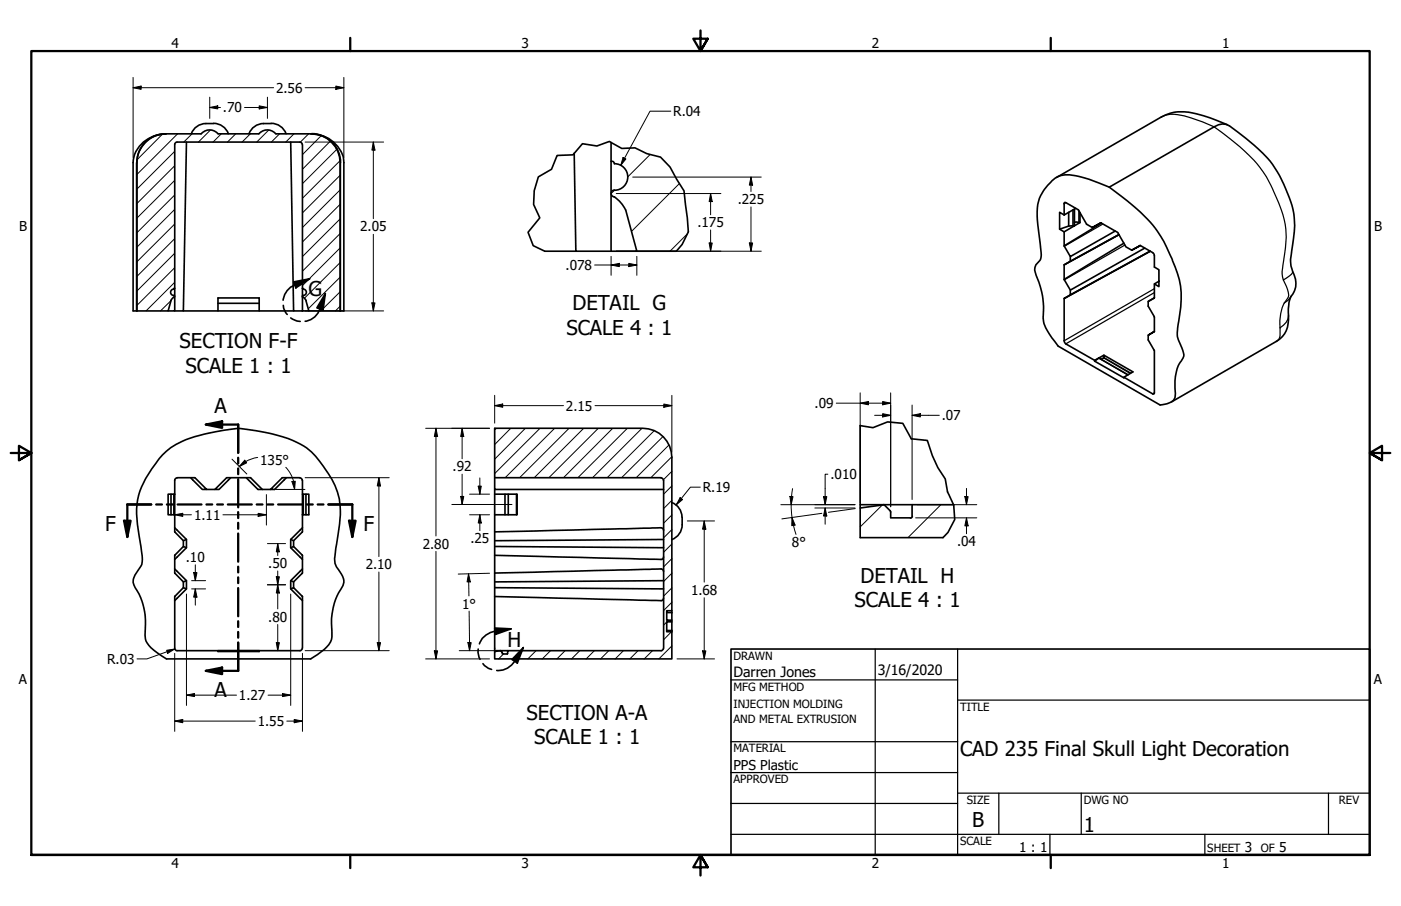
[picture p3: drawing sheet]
<svg xmlns="http://www.w3.org/2000/svg" width="432mm" height="279mm" viewBox="0 0 432 279" stroke-linecap="round" stroke-linejoin="round" font-family="sans-serif">
<!-- layer: Hatch (ANSI) -->
<g fill="none" stroke="#000" stroke-width=".31">
<path d="M50.1 41.3l-7.8 7.9M53.8 55.6l-11.6 11.6M53.8 51.1l-11.6 11.6M53.8 46.7l-11.6 11.6M54.7 41.3l-12.5 12.5M59.2 41.3l-2.6 2.5M64.8 40.1l-3.6 3.7M68.2 41.3l-2.5 2.5M72.6 41.3l-2.5 2.5M77.2 41.3l-2.6 2.5M82.8 40.1l-3.7 3.7M86.2 41.3l-2.6 2.5"/>
<path d="M90.6 41.3l-2.5 2.5M95.1 41.3l-2.5 2.5M99 41.8l-5.8 5.9M101.8 43.6l-8.6 8.6M103.8 46.1l-10.6 10.5M104.8 49.6l-11.6 11.6M104.8 58.5l-11.6 11.7M104.8 54l-11.6 11.7M189.4 58.7l-1 .9M200.4 47.6l-7 7M209.4 56.6l-14.8 14.8M53.8 78.1l-11.6 11.6"/>
<path d="M53.8 73.6l-11.6 11.6M53.8 69.1l-11.6 11.6M53.8 64.6l-11.6 11.6M53.8 60.1l-11.6 11.7M104.8 76.5l-11.6 11.6M104.8 72l-11.6 11.6M104.8 67.5l-11.6 11.6M104.8 63l-11.6 11.6M211.8 72.1l-5.3 5.4M52.8 92.6l-3.3 3.3M53.8 87.1l-8.8 8.8M53.8 82.5l-11.6 11.7"/>
<path d="M104.8 94.4l-1.4 1.5M104.8 90l-5.9 5.9M104.8 85.5l-9.8 9.7M104.8 81l-11 11M153 132.1l-.5 .5M157.4 132.1l-4.9 5M161.9 132.1l-9.4 9.5M166.4 132.1l-13.9 13.9M170.9 132.1l-15.2 15.2M175.4 132.1l-15.3 15.2M179.9 132.1l-15.2 15.2M184.4 132.1l-15.2 15.2"/>
<path d="M188.8 132.1l-15.1 15.2M193.4 132.1l-15.3 15.2M197.9 132.1l-15.3 15.2M201.6 132.8l-14.5 14.5M204.3 134.6l-12.7 12.7M206.2 137.2l-10.1 10.1M207.1 158.8l-2.6 2.6M207.1 154.3l-2.6 2.5M207.1 149.9l-2.6 2.5M207.1 145.4l-2.6 2.6M207.1 140.8l-6.5 6.5M272 155.7l-6.9 6.8"/>
<path d="M290 155.6l-10.2 10.2M207.1 176.8l-2.6 2.5M207.1 172.3l-2.6 2.5M207.1 167.8l-2.6 2.5M207.1 163.3l-2.6 2.6M205.5 191.8l-1 1M206.1 191.3l-.6 .5M206.9 194.8l-2.4 2.5M207.1 199.2l-4 4M207.1 185.7l-2.6 2.6M207.1 181.3l-2.6 2.5M155.2 201.7l-1.5 1.5"/>
<path d="M160.7 200.7l-2.5 2.5M165.2 200.7l-2.5 2.5M169.7 200.7l-2.6 2.5M174.2 200.7l-2.6 2.5M178.7 200.7l-2.6 2.5M183.2 200.7l-2.5 2.5M187.6 200.7l-2.5 2.5M192.2 200.7l-2.6 2.5M196.7 200.7l-2.6 2.5M201.1 200.7l-2.5 2.5"/>
</g>
<!-- layer: Visible (ANSI) -->
<g fill="none" stroke="#000" stroke-width=".51">
<path d="M63.4 38.1a6 6 0 0 1 6.3 1.8l.7 1.3M63.5 38.1a4.8 4.8 0 0 0-4.5 3.2M378.3 38.5l-3.6-1.5a26 26 0 0 0-12.8-2.4l-4 1.5-32.3 18.6M42.1 50.2v45.7M50.9 41.3a9.7 9.7 0 0 0-9.9 8.9v45.7h1.2M50.9 41.3h.3M51 41.3a8.9 8.9 0 0 0-8.8 8.8M51.2 41.3h10.8a3.5 3.5 0 0 1 5.2 0h12.6a3.5 3.5 0 0 1 5.2 0h10.8M51.2 41.3a8.9 8.9 0 0 0-9 8.9v45.7M53.8 44.6v51.3h-2M54.6 43.8l-.5 .2-.3 .5M54.6 43.8h37.8l.5 .2 .3 .5"/>
<path d="M57.5 43.8l-1 52.1h-2.7M88.2 41.2a4.9 4.9 0 0 0-4.6-3.2 6.6 6.6 0 0 0-5.7 1.4l-1.2 1.9M89.6 43.8l.9 52.1h2.7M93.2 44.6v51.3h2M95.8 41.3a9 9 0 0 1 9 8.9v45.7M95.8 41.3a10 10 0 0 1 10.1 8l.1 46.6h-1.2M96 41.2a8.9 8.9 0 0 1 9 8.9M104.9 50.2v45.7M177 47.3l.5 30.2h10.8M188.3 43.9v33.6h8l-3.5-12.7M188.4 49.7l.6 .2 .4 .6M189.4 50.5a4.1 4.1 0 0 1 4.1 4.2 4.1 4.1 0 0 1-4.4 4 1.05 1.05 0 0 0-.7 1.1 1.05 1.05 0 0 0 1 .9"/>
<path d="M324.2 55.8a7.1 7.1 0 0 1 7.1-1.6 47.2 47.2 0 0 1 10.6 3.5 68.6 68.6 0 0 1 14.1 12.7 53.1 53.1 0 0 1 7.9 17.8 41.4 41.4 0 0 1-.9 12.9l-.2 1.6a12.5 12.5 0 0 0 1.8 5.4 3.8 3.8 0 0 1-1.2 4.2 19.6 19.6 0 0 0-1.2 9.8 3.7 3.7 0 0 1-3.8 2.7l-.8 .1-31.5-18.2a20.2 20.2 0 0 1-4.5-7.6l-.1-1.1a26.7 26.7 0 0 0-2.4-14 3.3 3.3 0 0 1 1.4-3.7l.4-1v-1.6a72.8 72.8 0 0 1-1.2-13.6 13.4 13.4 0 0 1 4.5-8.3zM341.9 57.7l32.3-18.6a4.2 4.2 0 0 1 4.7-.3 59.4 59.4 0 0 1 13.3 11.9 41.2 41.2 0 0 1 6.7 16.6 56.6 56.6 0 0 1-1 11.8 8.8 8.8 0 0 0 1 5.8 6.6 6.6 0 0 1-1.1 6.8 17.2 17.2 0 0 0-.7 6.9 7.4 7.4 0 0 1-3.7 6.7l-32.3 18.7M167.9 77.5h9.6M189.3 60.7a10.1 10.1 0 0 1 3.5 4.1M196.3 77.5h12.2M328 66.3v-3.5l.2-.4 4.2 2.3 2.5 4.5 1.8 1M328 71.5v4.3M329.4 69.7l-2.8 1M329.4 65.5v4.2M329.9 79.1v1.5M330.7 64.7v5M331.2 68.6h1.7"/>
<path d="M331.2 64.5v5.1l-1.8 .1M331.5 64.3l-3.5 2M332.5 65v3.6M332.9 65.5v3.1l-4.9 2.9-1.4-.8v-5.2l1.4 .8M339.3 68.7l-2.6 1.5 2.6-1.5 5.2 3 2.5 4.4 1.8 1.1M339.5 68.8l-11.5 7 1.9 3.3 13.8-7.9M346.4 75l-18.4 11.2 1.9 3.3 22.9-13M351.5 75.8l-2.7 1.4 2.6-1.5 4.1 2.5 .3 .7v3.5l1.4 .8v5.2l-1.4-.8 1.4-.9M354.5 77.5l-24.6 13.4M354.5 77.5l-26.5 14.6 1.9-1.2v-1.4M52.7 92.7l-.9 3.2h-9.6M53.8 88.9l-.2 .1a1.13 1.13 0 0 0-1 1.3 1.13 1.13 0 0 0 1.2 1v.3l-1.2 1.1"/>
<path d="M56.5 95.9h10.7v-4h12.7v4h10.6M67.2 95.9h12.7M67.2 93.5h12.7M67.2 91.9l.1 .1M79.9 91.9l-.1 .1M93.2 88.9h.1a1.63 1.63 0 0 1 1 1.6l-1.1 .9 1.2 1.3M94.3 92.7l.9 3.2h9.6M328 81.7l16.9-9.3zM328 92.1v13.3l.5 .6 8.9 5.1M328 81.7v4.5M355.8 91.9l-1.9 1.1v1.4l1.9 3.4v4.4l-1.9 1.2 1.9-1.2M355.8 91.8l-1.9 1.2"/>
<path d="M355.8 87.6v4.3M337.4 111.1v.3M340.2 110.4v-.9l9 5.2-2.8 1.6v.2l-9-5.1 1.3-1 9 5.2M340.2 109.5l-2.8 1.6M353.9 103.4v1.4l1.9 3.3-.1 13.3-.4 .1-8.9-5.2M265.1 131.3v24.3M50.1 140.3a27.2 27.2 0 0 1 14.7-6.8l8.7-1.4a50.6 50.6 0 0 1 20.1 5.4 30.1 30.1 0 0 1 7.6 8.5 20.6 20.6 0 0 1 3.4 15.7l-1.3 9.7a5.2 5.2 0 0 0 1.1 4.4 4.6 4.6 0 0 1 1.3 4.7 20 20 0 0 0-3.4 14.2 5.8 5.8 0 0 1-2.9 6l-3.6 2.5h-44.5l-3.9-2.7-1.5-1.4a5 5 0 0 1-1.1-4.8 21.2 21.2 0 0 0-3.5-13.9 4.2 4.2 0 0 1 1.2-4.5 6 6 0 0 0 1.1-5.8l-1.2-8.4a21.6 21.6 0 0 1 4.3-17zM52.7 152.4v6.4M53.6 152.4v6.4M53.8 152.4h-2v6.4h2M54.6 147.4l-.5 .2-.3 .5v15.9l2.7 2.8 1-.4-3.7-3.6M54.6 147.3h5.5l3.6 3.6h-1.3l-3.6-3.6"/>
<path d="M63.7 150.9h2.5M71.1 147.3l-3.6 3.6h-1.3l3.6-3.6h7.4l3.6 3.6h2.6M75.9 147.3l3.6 3.6h1.3M88.3 147.3l-3.7 3.6h-1.2l3.6-3.6h5.5M92.4 147.4l.5 .2 .3 .5M93.2 158.8v5.2l-2.7 2.8v1.7M93.2 152.4h2v6.4h-2zM93.2 148.1v4.3M93.5 152.4v6.4M94.3 152.4v6.4M152.5 152.4h6.9v6.4h-6.9zM152.5 147.3v3.6h52"/>
<path d="M152.5 150.9v1.5M152.5 158.8v5.2M155.6 152.4v6.4M156.7 152.4v6.4M159.2 152.4v6.4M203.7 147.4l.6 .2 .2 .5v51.8M203.8 147.3h-51.3v-15.2h45.7a9 9 0 0 1 8.9 8.9v47.3h-1.6v3h1.6v.5h-1.6v3h1.6M207 155a4.8 4.8 0 0 1 3.2 4.5M210.2 159.5v2.4M272.2 155.7l-7.1 1v9.1h25.5M272.2 155.6l.4 .1 1.9 2v2l6.1 .1 .6-.6M281.1 155.6h-16v1.1"/>
<path d="M293.9 155.6h-12.8v3.6M56.5 179.5v1.7l-2.7 2.8v15.9M56.5 166.8v1.7M57.5 179.1v2.5l-3.7 3.6M57.5 166.4v2.5l-3.7 3.6M57.5 168.9l-1-.4-2.7 2.8v5.4l2.7 2.8 1-.4-3.7-3.6M89.6 179.1v2.5M89.6 166.4l.9 .4M90.5 179.5v1.7M93.2 172.5l-3.6-3.6 .9-.4 2.7 2.8v5.4l-2.7 2.8-.9-.4 3.6-3.6M93.2 162.8l-3.6 3.6v2.5M152.5 171.3l51.3 1.2h.4l.3-.7"/>
<path d="M152.5 176.7v7.3M152.5 164v7.3M152.5 171.3v5.4M152.5 168.5l52 .4M204.5 176.2l-.3-.6-.4-.1-51.3 1.2M204.5 163.5l-.3-.6-.4-.1-51.3 1.2M204.5 179.1l-52 .4M204.5 166.4l-52 .4M210.2 161.8a4.9 4.9 0 0 1-3.1 4.6M53.8 199.9l.3 .5 .5 .3M56.5 181.2l1 .4M93.2 199.9l-.3 .5-.5 .3h-37.8"/>
<path d="M93.2 185.2l-3.6-3.6 .9-.4 2.7 2.8v15.9M152.5 184l51.3 1.2h.4l.3-.7M152.5 184v16.7M152.5 181.2l52 .4M204.5 199.9l-.2 .5-.6 .3M205.5 188.9h1.6M205.5 194.4h1.6M207.1 194.8v8.4h-54.6v-2.3l1.9-.2M207.1 188.3v3M207.1 191.8v3M67.2 200.7h12.7v.2h-12.7zM154.4 200.7l.3 .4"/>
<path d="M154.8 201.2v.5l1.6-.1M156.5 200.7h-4v.2M203.8 200.7h-47.3v.8"/>
</g>
<!-- layer: Visible Narrow (ANSI) -->
<g fill="none" stroke="#000" stroke-width=".38">
<path d="M357.9 36.1a9 9 0 0 1 7.2-.3l5.5 1.8 3.6 1.5a60.6 60.6 0 0 1 15.1 13.9 56.1 56.1 0 0 1 6.8 16.2 48.8 48.8 0 0 1-.9 14.5l.3 2.7a5.2 5.2 0 0 0 2.9-2.7M328.5 62.5l-.5 .3M339.9 69.1l-11.9 6.8M344.9 72.4l-16.9 9.3M346.7 75.6l-18.7 10.7M354.5 77.5l-26.5 14.5M355.8 91.9h-.1M355.8 90.2l-27.3 15.8M355.8 89l-27.8 16.1M395.5 86.4a9.8 9.8 0 0 1 1.6 5l-1.3 2.1M397.1 97.4a4.7 4.7 0 0 1-2.6 3.7M397.9 91.4l-.9 1.2a5.2 5.2 0 0 0-2.3 4.2l-.2 2v2.3"/>
<path d="M338.6 110.4l9 5.2M339.3 110.7l.9-.5 8.4 4.9M339.5 110.9l.7-.5 8.2 4.8M355.8 102.2l-.1 .1M394.5 101.1v1.2a2.59 2.59 0 0 1-1.1 3M355.8 121.2l-.5 .3"/>
</g>
<!-- layer: Break Line (ANSI) -->
<path d="M167.9 77.5l-3.6-1.7-1.5-4.2 3.6-4.4-1.9-4.1 .2-4.3 1.2-4.3 4.1-2.3 1.7-4.3 4.9-.1 2.9-3.5 4.5 .7 3.8-1.4 3.8 2.2 4.1-.2 3.6 1.8 4.3 1.1 2.9 3 4.3 7.4 1 8.3 .4 4.3-2 3.9-1.7 2.1M265.1 131.3l3.9 .6 4.6-1.8 4.7 .5 2.6 4.7 4.9 .5 1.5 4.7 1.8 3.7 2.2 3.5a21.2 21.2 0 0 0 2.6 8.1l.4 4.4-2.1 4-1.6 1.6" fill="none" stroke="#000" stroke-width=".51"/>
<!-- layer: Section Line (ANSI) -->
<g fill="none" stroke="#000" stroke-width=".7">
<path d="M63.4 130.9l5.1-1v2.1zM63.4 130.9h10v8.7M46.6 155.6h-7.4v10M48.1 155.6h1.8M51.4 155.6h1.8M54.7 155.6h7.4M63.6 155.6h1.8M66.9 155.6h1.8M70.2 155.6h7.4M73.4 141.2v1.7M73.4 144.5v1.7M73.4 147.8v8.7"/>
<path d="M73.4 157.9v1.9M79.1 155.6h1.8M82.4 155.6h1.8M85.7 155.6h7.4M94.6 155.6h1.8M97.9 155.6h1.8M101.2 155.6h7.4v10M38.2 160.6h2.1l-1.1 5zM73.4 161.2v1.9M73.4 164.5v8.7M73.4 174.8v1.7M73.4 178.1v1.7"/>
<path d="M107.6 160.6h2l-1 5zM73.4 181.4v8.7M73.4 191.6v1.8M73.4 194.9v1.8M73.4 198.2v8.7h-10M63.4 206.9l5.1-1v2z"/>
</g>
<g fill="#000">
<path d="M63.4 130.9l5.1-1v2.1z" fill-rule="evenodd"/>
<path d="M38.2 160.6h2.1l-1.1 5z" fill-rule="evenodd"/>
<path d="M107.6 160.6h2l-1 5z" fill-rule="evenodd"/>
<path d="M63.4 206.9l5.1-1v2z" fill-rule="evenodd"/>
</g>
<!-- layer: Detail Boundary (ANSI) -->
<path d="M87.3 94.2l.1 .9 1.1 1.9M89.6 98l1.9 1 1 .1M90.5 86.9l4.9-.9-4.2 2.8zM95.4 86l-4.5 1.9a5.8 5.8 0 0 0-3.7 4.7M100.3 90.6l-.7 5-1.9-.7zM100.3 90.6l-1.7 4.7a5.5 5.5 0 0 1-4.6 3.8M152.5 193.7l5 .2-4.8 1.7zM157.5 193.9l-4.9 .7a6.2 6.2 0 0 0-4.8 4M161.3 199.7l-1.9 4.8-1.6-1.1zM161.3 199.7l-2.7 4.3a5.9 5.9 0 0 1-5.5 2.8M147.4 200.2l-.1 1 .7 2.1M148.8 204.7l1.8 1.4 .9 .3" fill="none" stroke="#000" stroke-width=".51"/>
<g fill="#000">
<path d="M90.5 86.9l4.9-.9-4.2 2.8z" fill-rule="evenodd"/>
<path d="M100.3 90.6l-.7 5-1.9-.7z" fill-rule="evenodd"/>
<path d="M152.5 193.7l5 .2-4.8 1.7z" fill-rule="evenodd"/>
<path d="M161.3 199.7l-1.9 4.8-1.6-1.1z" fill-rule="evenodd"/>
</g>
<!-- layer: Border (ANSI) -->
<path d="M107.9 11.7v4M215.9 9.4v6.3l-2.2-3.8h4.4l-2.2 3.8 2.2-3.8M323.8 11.7v4M3.3 139.7h6.4l-3.9-2.2v4.4l3.9-2.2-3.9 2.2M428.5 139.7h-6.4l3.9-2.2v4.4l-3.9-2.2 3.9 2.2M9.7 263.7v-248h412.4v248h-412.4h412.4M107.9 263.7v4M218.1 267.5l-2.2-3.8 2.2 3.8h-4.4l2.2-3.8v6.3M323.8 263.7v4" fill="none" stroke="#000" stroke-width=".7"/>
<!-- layer: Title (ANSI) -->
<g fill="none" stroke="#000" stroke-width=".38">
<path d="M225.3 209.7h69.8M269.7 200.2v63.5M295.1 215.9h127M295.1 200.2v63.5M225.3 228.7h69.8M225.3 238.3h69.8M225.3 257.3h196.8M225.3 247.8h69.8M295.1 244.6h127M307.8 244.6v12.7M323.6 257.3v6.4M333.2 244.6v12.7"/>
<path d="M371.3 257.3v6.4M409.4 244.6v12.7"/>
</g>
<path d="M225.3 200.2h196.8v63.5h-196.8z" fill="none" stroke="#000" stroke-width=".51"/>
<!-- layer: Dimension (ANSI) -->
<g fill="none" stroke="#000" stroke-width=".31">
<path d="M41 27.1l2.5-.6v1.1zM41 27.1h43.3M41 23.9v24.7M64.6 33.1l2.5-.5v1zM64.6 33.1h3.3M64.6 30v6.5M75.4 33.1h7M79.9 32.6l2.5 .5-2.5 .5zM82.4 30v6.5M94 27.1h12M103.5 26.5l2.5 .6-2.5 .5zM106 23.9v24.7"/>
<path d="M206.8 34.3h-6.5l-9 16.7M94 43.8h24.2M115.1 43.8l.5 2.5h-1zM115.1 43.8v23.6M189.9 59.7h32.3M192 48.6l.9 .4-1.6 2zM195 54.6h39.6M219 59.7l.5 2.5h-.9zM219 59.7v6.5M231.5 54.6l.5 2.5h-1.1zM231.5 54.6v4.5M115.1 72.3v23.6"/>
<path d="M188.3 79.1v5.8M189.9 77.5h44.7M196.3 79.1v5.8M218.6 74.9h.9l-.5 2.6zM219 70.9v6.6M230.9 74.9h1.1l-.5 2.6zM231.5 63.8v13.7M94 95.9h24.2M114.6 93.4h1l-.5 2.5zM183.3 81.7h13M188.3 81.7l2.6-.5v1zM193.8 81.2l2.5 .5-2.5 .5z"/>
<path d="M131.2 132.1h19.7M134.4 132.1l.5 2.5h-1zM134.4 132.1v33.2M142.4 132.1l.5 2.5h-.9zM142.4 132.1v9.4M152.5 125.1l2.4-.5v1zM152.5 125.1h21.2M152.5 121.9v8.6M183.4 125.1h23.7M204.6 124.6l2.5 .5-2.5 .5zM207.1 121.9v17.5M257.7 124.3h16.8"/>
<path d="M265.1 124.3l2.6-.5v1zM265.1 121.2v33.9M269.6 128.1h4.9M272 123.8l2.5 .5-2.5 .5zM272 127.6l2.5 .5-2.5 .5zM274.5 121.2v35.1M281.1 128.1l2.6-.5v1zM281.1 128.1h8.4M281.1 124.9v29.2M53.8 158.8l2.5-.5v1zM53.8 158.8h5.2M68.7 158.8h13.4"/>
<path d="M71.5 141.6l4.6 4.6M75.4 141.9l.6 .8-2.3 1.2zM75.7 142.4l-2 1.5M79.4 141.1l-1.9 .4-1.8 .9M79.6 158.3l2.5 .5-2.5 .5zM82.1 152.5v9.4M85 150.9h9M88.1 144.1l1.6 2.4a10 10 0 0 1 1.1 4.4M90 148.5l1-.1-.2 2.5zM94 147.3h26M116.8 147.3l.5 2.6h-1zM116.8 147.3v24.3"/>
<path d="M139.3 155.6h18.5M142 153.1h.9l-.5 2.5zM142.4 146.2v9.4M144.7 158.8h6.2M144.7 152.4h6.2M147.4 149.9h.9l-.4 2.5zM147.9 158.8l.4 2.5h-.9zM147.9 147.4v5M147.9 158.8v4.8M209.6 153.5l.8 .6-2 1.6zM215.8 150.2h-3l-4.4 5.5M240.7 155.6h22.8"/>
<path d="M243.5 153.1l.9 .1-.6 2.4zM244.1 159.6l.9 2.3-1 .2zM244.3 150.7l-.3 2.5a28.2 28.2 0 0 0 .5 8.8M251.1 156.7h12.4M253.3 158.3l-12.3 1.7M253.8 153.2h1l-.5 2.4zM254.3 156.7l.5 2.4h-1zM254.3 156.7v5M255.1 146.2h-.8v9.4M263.6 156.8l-8.3 1.2M282.2 159.7h18.9M282.7 155.6h18.4"/>
<path d="M297.4 153.2h1l-.5 2.4zM297.9 159.7l.5 2.5h-1zM297.9 150.6v5M297.9 159.7v4.9M59.1 179.1h4.3M59.7 176.6h1l-.5 2.5zM60.2 174.2v4.9M82.4 167.6h5.6M85.2 177.9h.9l-.5 2.4zM85.6 167.6l.5 2.6h-.9zM85.6 167.6v3.7M85.6 176.1v11.7"/>
<path d="M116.8 176.4v24.3M134.4 170.1v33.1M144.4 177l.6 2.5h-1zM144.4 177l.1 6.8M150.9 176.8l-9.7 .2M211.8 160.7h8.4M217 160.7l.6 2.5h-1.1zM217 160.7v18.8M244.6 162l.7 2.8M57.5 183.2v34.4M59.1 181.6h4.3M60.2 181.6l.5 2.5h-1z"/>
<path d="M60.2 181.6v5M82.4 180.3h5.6M85.2 198.2h.9l-.5 2.5zM85.6 180.3l.5 2.6h-.9zM85.6 192.6v8.1M89.6 183.2v34.4M116.3 198.2h1l-.5 2.5zM144.2 198.2h1l-.5 2.5zM144.6 188.5l.1 12.2M217 184.3v18.9M51.4 200.5l2.4-.3-2.1 1.3zM53.8 200.2l-8.5 3h-3.1"/>
<path d="M53.8 201.5v24.1M57.5 214.4l2.4-.5v.9zM57.5 214.4h15.4M82.6 214.4h7M87.1 213.9l2.5 .5-2.5 .4zM93.2 201.5v24.1M94 200.7h26M131.2 203.2h19.7M133.9 200.7h1l-.5 2.5zM141.5 200.7h13.4M208.7 203.2h11.5M216.5 200.7h1.1l-.6 2.5z"/>
<path d="M53.8 222.4l2.5-.5v1zM53.8 222.4h24.9M88.4 222.4h4.8M90.7 221.9l2.5 .5-2.5 .5z"/>
</g>
<g fill="#000">
<path d="M41 27.1l2.5-.6v1.1z" fill-rule="evenodd"/>
<path d="M64.6 33.1l2.5-.5v1z" fill-rule="evenodd"/>
<path d="M79.9 32.6l2.5 .5-2.5 .5z" fill-rule="evenodd"/>
<path d="M103.5 26.5l2.5 .6-2.5 .5z" fill-rule="evenodd"/>
<path d="M115.1 43.8l.5 2.5h-1z" fill-rule="evenodd"/>
<path d="M192 48.6l.9 .4-1.6 2z" fill-rule="evenodd"/>
<path d="M231.5 54.6l.5 2.5h-1.1z" fill-rule="evenodd"/>
<path d="M218.6 74.9h.9l-.5 2.6z" fill-rule="evenodd"/>
<path d="M219 59.7l.5 2.5h-.9z" fill-rule="evenodd"/>
<path d="M230.9 74.9h1.1l-.5 2.6z" fill-rule="evenodd"/>
<path d="M114.6 93.4h1l-.5 2.5z" fill-rule="evenodd"/>
<path d="M188.3 81.7l2.6-.5v1z" fill-rule="evenodd"/>
<path d="M193.8 81.2l2.5 .5-2.5 .5z" fill-rule="evenodd"/>
<path d="M134.4 132.1l.5 2.5h-1z" fill-rule="evenodd"/>
<path d="M142.4 132.1l.5 2.5h-.9z" fill-rule="evenodd"/>
<path d="M152.5 125.1l2.4-.5v1z" fill-rule="evenodd"/>
<path d="M204.6 124.6l2.5 .5-2.5 .5z" fill-rule="evenodd"/>
<path d="M265.1 124.3l2.6-.5v1z" fill-rule="evenodd"/>
<path d="M272 123.8l2.5 .5-2.5 .5z" fill-rule="evenodd"/>
<path d="M272 127.6l2.5 .5-2.5 .5z" fill-rule="evenodd"/>
<path d="M281.1 128.1l2.6-.5v1z" fill-rule="evenodd"/>
<path d="M53.8 158.8l2.5-.5v1z" fill-rule="evenodd"/>
<path d="M75.4 141.9l.6 .8-2.3 1.2z" fill-rule="evenodd"/>
<path d="M79.6 158.3l2.5 .5-2.5 .5z" fill-rule="evenodd"/>
<path d="M90 148.5l1-.1-.2 2.5z" fill-rule="evenodd"/>
<path d="M116.8 147.3l.5 2.6h-1z" fill-rule="evenodd"/>
<path d="M142 153.1h.9l-.5 2.5z" fill-rule="evenodd"/>
<path d="M147.4 149.9h.9l-.4 2.5z" fill-rule="evenodd"/>
<path d="M209.6 153.5l.8 .6-2 1.6z" fill-rule="evenodd"/>
<path d="M243.5 153.1l.9 .1-.6 2.4z" fill-rule="evenodd"/>
<path d="M253.8 153.2h1l-.5 2.4z" fill-rule="evenodd"/>
<path d="M254.3 156.7l.5 2.4h-1z" fill-rule="evenodd"/>
<path d="M297.4 153.2h1l-.5 2.4z" fill-rule="evenodd"/>
<path d="M59.7 176.6h1l-.5 2.5z" fill-rule="evenodd"/>
<path d="M85.2 177.9h.9l-.5 2.4z" fill-rule="evenodd"/>
<path d="M85.6 167.6l.5 2.6h-.9z" fill-rule="evenodd"/>
<path d="M144.4 177l.6 2.5h-1z" fill-rule="evenodd"/>
<path d="M147.9 158.8l.4 2.5h-.9z" fill-rule="evenodd"/>
<path d="M217 160.7l.6 2.5h-1.1z" fill-rule="evenodd"/>
<path d="M244.1 159.6l.9 2.3-1 .2z" fill-rule="evenodd"/>
<path d="M297.9 159.7l.5 2.5h-1z" fill-rule="evenodd"/>
<path d="M60.2 181.6l.5 2.5h-1z" fill-rule="evenodd"/>
<path d="M85.2 198.2h.9l-.5 2.5z" fill-rule="evenodd"/>
<path d="M85.6 180.3l.5 2.6h-.9z" fill-rule="evenodd"/>
<path d="M116.3 198.2h1l-.5 2.5z" fill-rule="evenodd"/>
<path d="M144.2 198.2h1l-.5 2.5z" fill-rule="evenodd"/>
<path d="M51.4 200.5l2.4-.3-2.1 1.3z" fill-rule="evenodd"/>
<path d="M57.5 214.4l2.4-.5v.9z" fill-rule="evenodd"/>
<path d="M87.1 213.9l2.5 .5-2.5 .4z" fill-rule="evenodd"/>
<path d="M133.9 200.7h1l-.5 2.5z" fill-rule="evenodd"/>
<path d="M216.5 200.7h1.1l-.6 2.5z" fill-rule="evenodd"/>
<path d="M53.8 222.4l2.5-.5v1z" fill-rule="evenodd"/>
<path d="M90.7 221.9l2.5 .5-2.5 .5z" fill-rule="evenodd"/>
</g>
<g font-size="6.3">
<text x="95.1" y="91.3">G</text>
<text x="176.5" y="95.6">DETAIL G</text>
<text x="55.4" y="107.4">SECTION F-F</text>
<text x="174.6" y="103.2">SCALE 4 : 1</text>
<text x="57.1" y="115">SCALE 1 : 1</text>
<text x="66.1" y="127.4">A</text>
<text x="32.4" y="163.6">F</text>
<text x="112.1" y="163.6">F</text>
<text x="265.2" y="179.8">DETAIL H</text>
<text x="263.3" y="187.3">SCALE 4 : 1</text>
<text x="156.5" y="199.6">H</text>
<text x="66.1" y="214.9">A</text>
<text x="162.3" y="222">SECTION A-A</text>
<text x="164.6" y="229.5">SCALE 1 : 1</text>
<text x="295.9" y="233">CAD 235 Final Skull Light Decoration</text>
<text x="299.7" y="255.1">B</text>
<text x="334" y="256.5">1</text>
</g>
<g font-size="4.4">
<text x="226.1" y="208.9">Darren Jones</text>
<text x="270.5" y="208.2">3/16/2020</text>
</g>
<g font-size="4.2">
<text x="52.8" y="14.7">4</text>
<text x="160.8" y="14.7">3</text>
<text x="268.7" y="14.7">2</text>
<text x="376.7" y="14.7">1</text>
<text x="85.1" y="28.6">2.56</text>
<text x="68.7" y="34.7">.70</text>
<text x="207.5" y="35.8">R.04</text>
<text x="227.4" y="63">.225</text>
<text x="5.9" y="71.4">B</text>
<text x="111" y="71.4">2.05</text>
<text x="214.9" y="70">.175</text>
<text x="423.5" y="71.4">B</text>
<text x="174.3" y="83.2">.078</text>
<text x="251.1" y="125.9">.09</text>
<text x="174.4" y="126.6">2.15</text>
<text x="290.3" y="129.6">.07</text>
<text x="80.2" y="143.3">135°</text>
<text x="139.5" y="145.4">.92</text>
<text x="256" y="147.8">.010</text>
<text x="216.6" y="151.8">R.19</text>
<text x="59.8" y="160.3">1.11</text>
<text x="145" y="167.6">.25</text>
<text x="57.3" y="173.3">.10</text>
<text x="130.3" y="169.2">2.80</text>
<text x="244.1" y="168.7">8°</text>
<text x="295" y="168.5">.04</text>
<text x="82.7" y="175.2">.50</text>
<text x="112.7" y="175.5">2.10</text>
<text x="213" y="183.5">1.68</text>
<text x="82.7" y="191.7">.80</text>
<text x="142.4" y="187.7">1°</text>
<text x="33" y="204.7">R.03</text>
<text x="5.8" y="211.1">A</text>
<text x="73.7" y="215.9">1.27</text>
<text x="423.4" y="211.1">A</text>
<text x="79.4" y="223.8">1.55</text>
<text x="226.1" y="237.4">PPS Plastic</text>
<text x="314.1" y="262.9">1 : 1</text>
<text x="383.7" y="262.8">3</text>
<text x="394.2" y="262.8">5</text>
<text x="52.8" y="267.7">4</text>
<text x="160.8" y="267.7">3</text>
<text x="268.7" y="267.7">2</text>
<text x="376.7" y="267.7">1</text>
</g>
<g font-size="3.5">
<text x="226.1" y="203.5">DRAWN</text>
<text x="226.1" y="213">MFG METHOD</text>
<text x="226.1" y="218.4">INJECTION MOLDING</text>
<text x="295.9" y="219.2">TITLE</text>
<text x="226.1" y="222.9">AND METAL EXTRUSION</text>
<text x="226.1" y="232">MATERIAL</text>
<text x="226.1" y="241.6">APPROVED</text>
<text x="297.9" y="248">SIZE</text>
<text x="334" y="248">DWG NO</text>
<text x="412.7" y="247.9">REV</text>
<text x="295.9" y="260.7">SCALE</text>
<text x="372.1" y="262.8">SHEET</text>
<text x="388.6" y="262.8">OF</text>
</g>
</svg>
